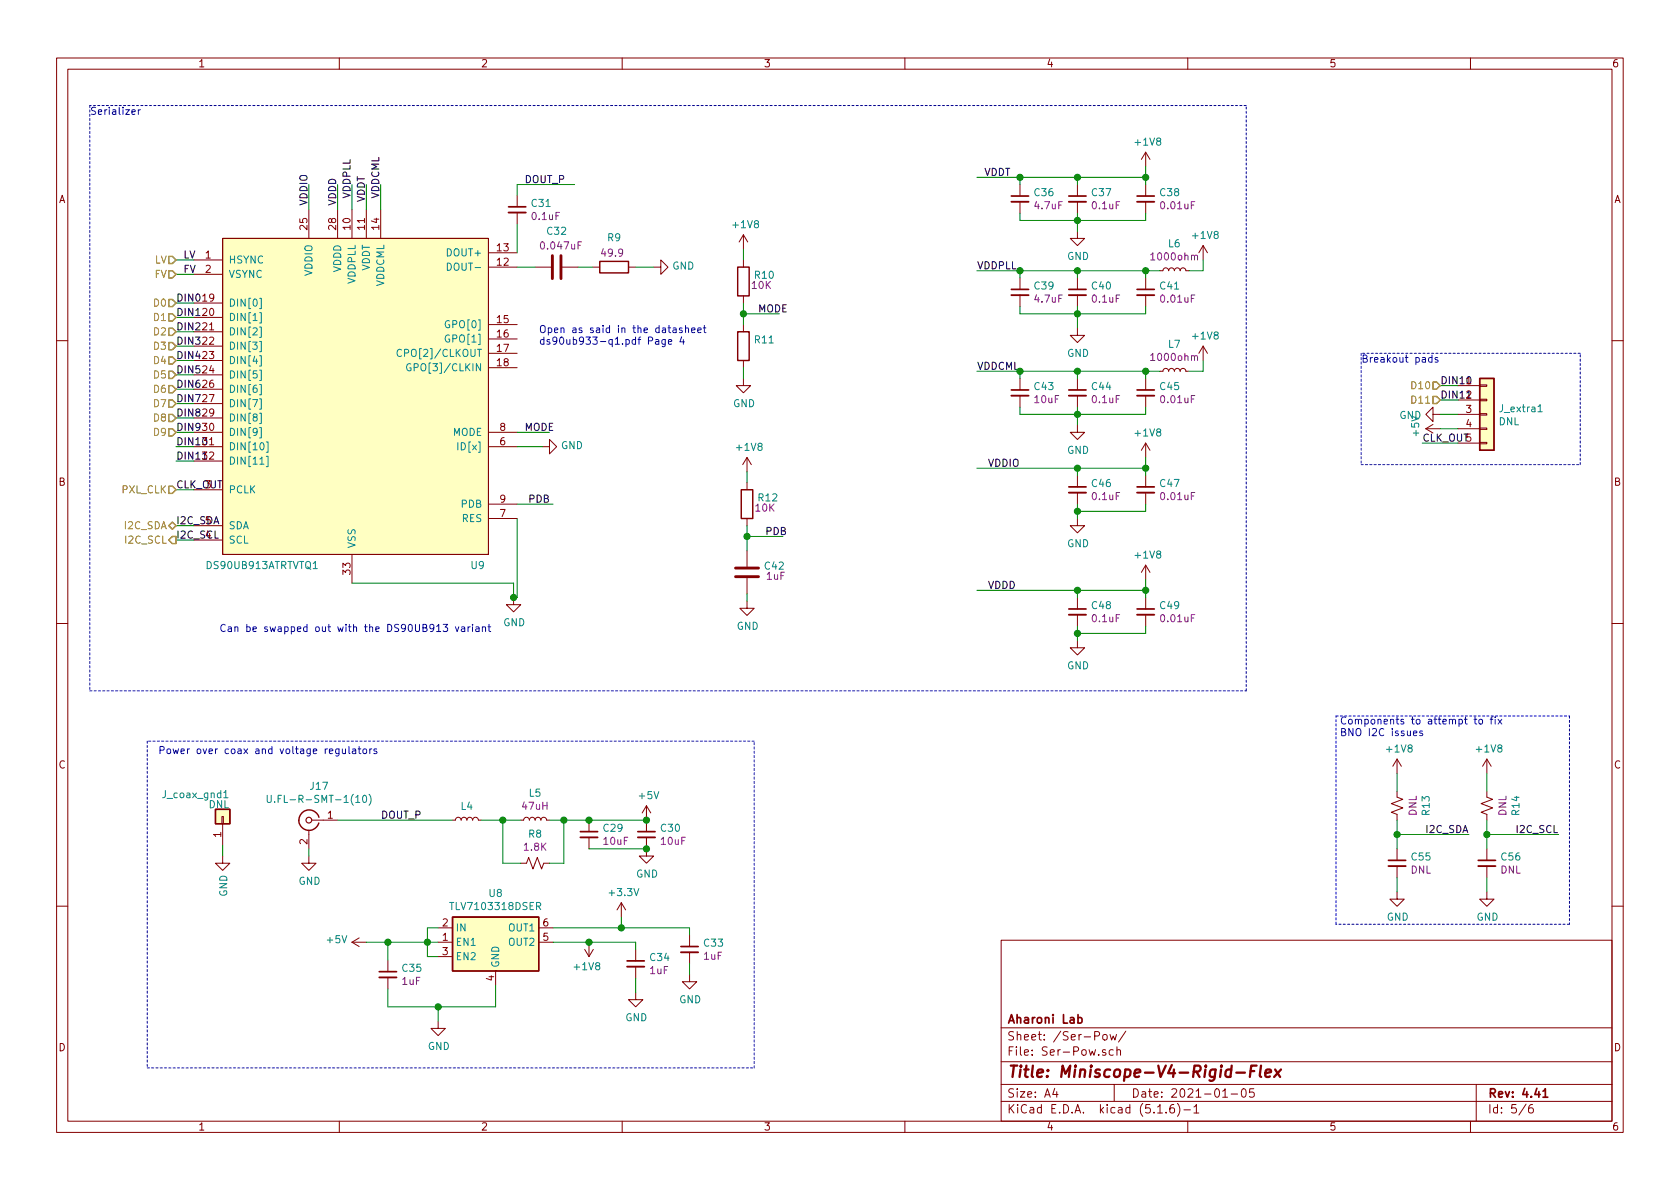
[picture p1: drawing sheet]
<svg xmlns="http://www.w3.org/2000/svg" width="297mm" height="210mm" viewBox="0 0 297 210" stroke-linecap="round" stroke-linejoin="round" font-family="sans-serif">
<g fill="none" stroke="#840000" stroke-width=".18">
<path d="M10 10.3h277v189.9h-277zM12 12.2h273v186.1h-273zM60 10.3v1.9M110 10.3v1.9M160 10.3v1.9M210 10.3v1.9M260 10.3v1.9M54.6 37.1v5.1M59.7 37.1v5.1M62.2 37.1v5.1M64.8 37.1v5.1M67.3 37.1v5.1"/>
<path d="M91.4 34.5v2.1M91.4 37.6v2M180.3 32.6v2.1M180.3 35.7v2M190.5 32.6v2.1M190.5 35.7v2M202.6 26.9v2.6M202.6 32.6v2.1M202.6 35.7v2M202.6 26.9l-.8 1.3M202.6 26.9l.7 1.3M34.3 46h5.1"/>
<path d="M34.3 53.6h5.1M34.3 48.5h5.1M34.3 56.1h5.1M34.3 58.7h5.1M39.4 42.2h47v55.8h-47zM86.4 47.2h5M86.4 44.7h5M86.4 57.4h5M86.4 59.9h5M94.6 47.2h2.8M99.4 47.2h2.8M104.8 47.2h1.2"/>
<path d="M111.1 47.2h1.3M115.6 47.2h1.2v-1.2l1.3 1.2-1.3 1.3v-1.3M131.4 41.5v2.6M131.4 46v1.2M131.4 52.3v1.3M131.4 57.4v1.3M131.4 41.5l-.7 1.3M131.4 41.5l.8 1.3M180.3 49.1v2.1M180.3 52.2v2M190.5 58v1.3h1.3l-1.3 1.3-1.3-1.3h1.3M190.5 40.9v1.3h1.3l-1.3 1.2-1.3-1.2h1.3"/>
<path d="M190.5 49.1v2.1M190.5 52.2v2M202.6 49.1v2.1M202.6 52.2v2M205.1 47.9h.5l.1-.4 .3-.1 .5 .1 .1 .4 .2-.4 .2-.1 .5 .1 .1 .4 .2-.4 .3-.1 .4 .1 .2 .4 .1-.4 .3-.1 .4 .1 .2 .4h.5M212.7 43.4v2.6M212.7 43.4l-.7 1.3M212.7 43.4l.8 1.3M10 60.2h2M34.3 61.2h5.1M34.3 63.7h5.1M34.3 66.3h5.1"/>
<path d="M34.3 68.8h5.1M34.3 71.4h5.1M34.3 73.9h5.1M34.3 76.4h5.1M34.3 79h5.1M86.4 62.5h5M86.4 65h5M86.4 76.4h5M86.4 79h5M95.9 79h1.3v-1.3l1.2 1.3-1.2 1.3v-1.3M131.4 66.9v1.3h1.3l-1.3 1.3-1.2-1.3h1.2M131.4 63.7v1.3"/>
<path d="M180.3 66.9v2.1M180.3 70v2M190.5 75.2v1.2h1.3l-1.3 1.3-1.3-1.3h1.3M190.5 66.9v2.1M190.5 70v2M202.6 78.4l-.8 1.2M202.6 66.9v2.1M202.6 70v2M202.6 78.4v2.5M202.6 78.4l.7 1.2M205.1 65.7h.5l.1-.4 .3-.2 .5 .2 .1 .4 .2-.4 .2-.2 .5 .2 .1 .4 .2-.4 .3-.2 .4 .2 .2 .4 .1-.4 .3-.2 .4 .2 .2 .4h.5M212.7 61.2l-.7 1.3"/>
<path d="M212.7 61.2v2.5M212.7 61.2l.8 1.3M252.1 75.8l1.3 .8M252.1 75.8h2.5M253.4 73.3v-1.3l-1.3 1.3 1.3 1.2v-1.2h1.2M253.4 75.1l-1.3 .7M257.8 75.8h3.8M257.8 68.2h3.8M257.8 70.7h3.8M257.8 73.3h3.8M257.8 78.4h3.8M261.6 78.2h1.3v.3h-1.3z"/>
<path d="M261.6 75.7h1.3v.2h-1.3zM261.6 70.6h1.3v.3h-1.3zM261.6 68.1h1.3v.2h-1.3zM261.6 73.1h1.3v.3h-1.3zM285 60.2h2M34.3 86.6h5.1M34.3 81.5h5.1M34.3 95.5h5.1M34.3 93h5.1M62.2 98v5.1M86.4 91.7h5M86.4 89.1h5"/>
<path d="M132.1 80.9v2.5M132.1 85.3v1.3M132.1 91.7v1.3M132.1 97.4v2.8M132.1 80.9l-.8 1.3M132.1 80.9l.7 1.3M190.5 91.7v1.3h1.3l-1.3 1.2-1.3-1.2h1.3M190.5 84.1v2M190.5 87.1v2M202.6 84.1v2M202.6 87.1v2M202.6 99.9v2.6"/>
<path d="M202.6 99.9l-.8 1.3M202.6 99.9l.7 1.3M10 110.3h2M90.8 105.7v1.2h1.3l-1.3 1.3-1.3-1.3h1.3M132.1 106.3v1.3h1.2l-1.2 1.2-1.3-1.2h1.3M132.1 102.2v2.8M190.5 113.3v1.2h1.3l-1.3 1.3-1.3-1.3h1.3M190.5 105.7v2M190.5 108.7v2M202.6 105.7v2M202.6 108.7v2M285 110.3h2"/>
<path d="M247 139.9v1.1l1 .3-2 .8 2 .8-2 .7 1 .4v1M247 134.2l-.7 1.3M247 134.2v2.6M247 134.2l.8 1.3M262.9 139.9v1.1l1 .3-2 .8 2 .8-2 .7 1 .4v1M262.9 134.2v2.6M262.9 134.2l-.8 1.3M262.9 134.2l.8 1.3M39.2 144.4h.3v1.3h-.3zM39.4 151.4v1.2h1.2l-1.2 1.3-1.3-1.3h1.3M39.4 145.7v3.8M54.6 151.4v1.2h1.3l-1.3 1.3-1.3-1.3h1.3"/>
<path d="M54.6 146.8v3.3M55.1 145h4.6M80 145h.5l.1-.3 .3-.2 .5 .1 .1 .4 .2-.3 .2-.2 .5 .1 .1 .4 .2-.3 .3-.2 .4 .1 .2 .4 .1-.3 .3-.2 .4 .1 .2 .4h.5M92.1 152.6h1l.4-1 .7 2.1 .8-2.1 .8 2.1 .3-1.1h1.1M92.1 145h.5l.1-.3 .3-.2 .4 .1 .2 .4 .1-.3 .3-.2 .4 .1 .2 .4 .1-.3 .3-.2 .5 .1 .1 .4 .2-.3 .2-.2 .5 .1 .1 .4h.6M104.1 145v2.1M104.1 148.1v2M109.9 159.6l-.8 1.3M109.9 159.6v2.6M109.9 159.6l.7 1.3M114.3 148.1v3.3h1.3l-1.3 1.2-1.3-1.2h1.3M114.3 142.5v4.6"/>
<path d="M114.3 142.5l-.8 1.3M114.3 142.5l.8 1.3M247 157.7v1.3h1.3l-1.3 1.3-1.3-1.3h1.3M247 150.1v2M247 153.2v2M262.9 157.7v1.3h1.3l-1.3 1.3-1.3-1.3h1.3M262.9 150.1v2M262.9 153.2v2M10 160.2h2M62.2 166.6h2.6M62.2 166.6l1.3 .8M63.5 165.9l-1.3 .7"/>
<path d="M68.6 169.8v2M68.6 172.8v2.1M77.5 166.6h2.5M77.5 164.1h2.5M77.5 169.2h2.5M87.6 171.7v2.5M95.2 166.6h2.6M95.2 164.1h2.6M103.4 167.9l.7 1.3M104.1 166.6v2.6M104.9 167.9l-.8 1.3M112.4 175.5v1.3h1.3l-1.3 1.2-1.3-1.2h1.3"/>
<path d="M112.4 167.9v2M112.4 170.9v2.1M121.9 172.3v1.3h1.3l-1.3 1.3-1.3-1.3h1.3M121.9 165.3v2.1M121.9 168.4v2M177 166.3h108v32h-108zM285 160.2h2M60 198.3v1.9M77.5 180.6v1.3h1.2l-1.2 1.2-1.3-1.2h1.3M110 198.3v1.9M160 198.3v1.9M177 194.8h108"/>
<path d="M177 191.8h108M177 187.8h108M177 181.8h108M186.5 192.5l-.4 1h1M186.8 193v1M195 183.1l.3-.2 .4 .2 .1 .5-.2 .2-.3 .1-.3-.1zM195.5 185.7l-.4-.1-.2 .2 .1 .2 .5 .2v.3h-.6M196.3 182.9l.2 1 .3-.7 .3 .7 .3-1M196.8 185.7l-.4-.1-.3 .3 .1 .6 .2 .1 .4-.1M197 191.8v3M197.5 185.7l.2-.1 .3 .1 .1 .9M197.5 185.1v1.5"/>
<path d="M199.1 182.3l-1.3 2M204.7 196.8h.8M206.2 196.7v.1M207.5 195.3a.59 .59 0 0 0-.7 .7v.5l.2 .2 .4 .1 .2-.1 .1-.5-.2-.2-.4-.1-.3 .3M208.2 195.1a1.71 1.71 0 0 1 0 2.3M209.3 196.3h1.2M210 198.3v1.9M211.1 195.8l.4-.5v1.5M211.1 196.8h.9M216.2 194h.8M217.7 193.5h1.1M219.6 192.7l.4-.2a.94 .94 0 0 1 0 1.5 .82 .82 0 0 1-.4-1.3z"/>
<path d="M221.7 192.5h-.7l-.1 .7 .2-.1 .5 .1 .2 .2-.1 .5-.2 .1-.6-.1M260 198.3v1.9M261 191.8v6.5M269.8 195.2l-1.2 2M271 195.3a.62 .62 0 0 0-.7 .7v.7l.3 .1 .4-.1 .1-.5-.1-.2-.4-.1-.3 .3"/>
</g>
<g fill="none" stroke="#840000" stroke-width=".3">
<path d="M89.9 36.6h3.1M178.8 34.7h3.1M189 34.7h3M201 34.7h3.1M178.8 51.2h3.1M189 51.2h3M201 51.2h3.1M178.8 69h3.1M189 69h3M201 69h3.1M189 86.1h3M201 86.1h3.1"/>
<path d="M189 107.7h3M201 107.7h3.1M102.6 147.1h3.1M112.8 147.1h3M245.5 152.1h3M261.4 152.1h3M67.1 171.8h3M110.9 169.9h3M120.4 167.4h3M190.6 180l.4-.1 .3 .3-.1 .6h-.6M272.8 193l.4-.5v1.5M272.8 194h.9"/>
</g>
<path d="M218.6 189.7h1.5M221.1 189.4h.7M222.2 188.4h-1l-.2 2M223 188.4l-.3 1.8 .3 .2M223.7 189.8l1-.2v-.4l-.6-.1-.3 .3v.9l.2 .1 .5-.1M225.5 189.1l.8 1.3M226.5 189.1l-1.2 1.3" fill="none" stroke="#840000" stroke-width=".41"/>
<g fill="none" stroke="#840000" stroke-width=".33">
<path d="M89.9 37.6h3.1M178.8 35.7h3.1M189 35.7h3M201 35.7h3.1M178.8 52.2h3.1M189 52.2h3M201 52.2h3.1M178.8 70h3.1M189 70h3M201 70h3.1M189 87.1h3M201 87.1h3.1"/>
<path d="M189 108.7h3M201 108.7h3.1M102.6 148.1h3.1M112.8 148.1h3M245.5 153.2h3M261.4 153.2h3M67.1 172.8h3M110.9 170.9h3M120.4 168.4h3"/>
</g>
<path d="M211.2 45.3l.2-.2 .3 .1v.8M211.2 63.1l.2-.2 .3 .1v.7" fill="none" stroke="#840084" stroke-width=".18"/>
<path d="M97.7 45.2v4.1M99.2 45.2v4.1M130 102h4.1M130 100.5h4.1" fill="none" stroke="#840000" stroke-width=".51"/>
<path d="M106 46.2h5.1v2.1h-5.1zM130.4 58.7h2.1v5h-2.1zM130.4 47.2h2.1v5.1h-2.1zM261.6 66.9h2.6v12.7h-2.6zM131.1 86.6h2v5.1h-2zM38.1 143.1h2.5v2.6h-2.5zM52.8 145a1.8 1.8 0 0 0 1.6 1.8 1.8 1.8 0 0 0 2-1.3M56.4 144.5a1.8 1.8 0 0 0-2-1.3 1.8 1.8 0 0 0-1.5 1.8M80 162.2h15.2v9.5h-15.2z" fill="none" stroke="#840000" stroke-width=".25"/>
<g fill="#ffffc2" stroke="#ffffc2" stroke-width=".18">
<path d="M39.4 42.2h47v55.8h-47z"/>
<path d="M261.6 66.9h2.6v12.7h-2.6z"/>
<path d="M38.1 143.1h2.5v2.6h-2.5z"/>
<path d="M80 162.2h15.2v9.5h-15.2z"/>
</g>
<g fill="none" stroke="#008484" stroke-width=".18">
<path d="M45.9 52.8h.3v1.8h-.3M45.9 55.3h.3v1.8h-.3M45.9 57.8h.3v1.9h-.3M79.1 46.5a.64 .64 0 0 1 .7 .7 .64 .64 0 0 1-.7 .6zM45.9 60.4h.3v1.8h-.3M45.9 62.9h.3v1.8h-.3M45.9 65.5h.3v1.8h-.3M45.9 68h.3v1.8h-.3M45.9 70.5h.3v1.9h-.3M45.9 73.1h.3v1.8h-.3M45.9 75.6h.3v1.8h-.3M47.1 78.2h.3v1.8h-.3"/>
<path d="M71 61.9a.51 .51 0 0 0-.6 0 .51 .51 0 0 0-.2 .6 .46 .46 0 0 0 .3 .5 .46 .46 0 0 0 .5-.1M72.6 64.4a.59 .59 0 0 0-.7 .6 .59 .59 0 0 0 .7 .5l.1-.5h-.3M271.9 72.8h.8M47.1 80.7h.3v1.8h-.3M55.4 100.6h.7M39.6 140.2l.3-.4v1.3M47.2 140.6v1.1l.3 .2h.2l.3-.2v-1.1M48.6 141.8v.1M64.2 140.8l.2-.2a.69 .69 0 0 1 .4 .7 .69 .69 0 0 1-.4 .6l-.2-.2-.1-.3zM65.3 140.5a1.47 1.47 0 0 1 0 1.9"/>
</g>
<circle cx="54.6" cy="145" r=".51" fill="none" stroke="#840000" stroke-width=".2"/>
<g fill="none" stroke="#0000c2" stroke-width=".18" stroke-dasharray=".4 .4">
<path d="M15.9 18.7v103.5M220.3 18.7h-204.4M240.7 62.5v19.7M279.4 62.5h-38.7M240.7 82.2h38.7M279.4 82.2v-19.7M15.9 122.2h204.4M26 131.1v57.7M133.3 131.1h-107.3M220.3 122.2v-103.5M236.2 126.6h41.3M277.5 126.6v36.8"/>
<path d="M236.2 163.4v-36.8M277.5 163.4h-41.3M26 188.8h107.3M133.3 188.8v-57.7"/>
</g>
<g fill="none" stroke="#008400" stroke-width=".18">
<path d="M54.6 32.6v4.5M59.7 32.6v4.5M62.2 32.6v4.5M64.8 32.6v4.5M67.3 32.6v4.5M91.4 39.6v5.1M101.6 32.6h-10.2v1.9M172.7 31.4h29.9M180.3 31.4v1.2M180.3 37.7v1.3h22.3v-1.3M190.5 31.4v1.2M190.5 37.7v3.2"/>
<path d="M202.6 29.5v3.1M31.1 46h3.2M31.1 48.5h3.2M31.1 58.7h3.2M31.1 53.6h3.2M31.1 56.1h3.2M91.4 47.2h3.2M102.2 47.2h2.6M112.4 47.2h3.2M131.4 55.5h6.4M131.4 44.1v1.9M131.4 53.6v3.8"/>
<path d="M172.7 47.9h32.4M180.3 47.9v1.2M180.3 54.2v1.3h22.3v-1.3M190.5 47.9v1.2M190.5 54.2v3.8M202.6 47.9v1.2M212.7 46v1.9h-2.5M31.1 63.7h3.2M31.1 71.4h3.2M31.1 79h3.2M31.1 76.4h3.2M31.1 73.9h3.2"/>
<path d="M31.1 68.8h3.2M31.1 66.3h3.2M31.1 61.2h3.2M91.4 79h4.5M91.4 76.4h5.8M131.4 65v1.9M172.7 65.7h32.4M180.3 65.7v1.2M180.3 72v1.3h22.3v-1.3M190.5 65.7v1.2M190.5 72v3.2M202.6 65.7v1.2"/>
<path d="M212.7 63.7v2h-2.5M251.5 78.4h6.3M254.6 68.2h3.2M254.6 73.3h3.2M254.6 70.7h3.2M254.6 75.8h3.2M31.1 81.5h3.2M31.1 86.6h3.2M31.1 93h3.2M31.1 95.5h3.2M91.4 91.7v14h-.6v-2.6h-28.6M91.4 89.1h6.4"/>
<path d="M132.1 83.4v1.9M132.1 93v4.4M132.1 94.9h6.3M172.7 82.8h29.9M190.5 82.8v1.3M190.5 89.1v2.6M202.6 80.9v3.2M202.6 89.1v1.3h-12.1M132.1 105v1.3M172.7 104.4h29.9M190.5 104.4v1.3M190.5 110.7v2.6"/>
<path d="M202.6 102.5v3.2M202.6 110.7v1.3h-12.1M247 136.8v3.1M262.9 136.8v3.1M39.4 149.5v1.9M54.6 150.1v1.3M59.7 145h20.3M85.1 145h7M88.9 145v7.6h3.2M97.2 145h17.1M99.7 145v7.6h-2.5M104.1 150.1h10.2"/>
<path d="M247 145v5.1M247 155.2v2.5M247 147.6h12.7M262.9 147.6h12.7M262.9 145v5.1M262.9 155.2v2.5M64.8 166.6h12.7M68.6 166.6v3.2M77.5 164.1h-1.9v5.1h1.9M77.5 178v2.6M87.6 174.2v3.8h-19v-3.1M97.8 164.1h24.1v1.2"/>
<path d="M97.8 166.6h14.6v1.3M109.9 162.2v1.9M112.4 173v2.5M121.9 170.4v1.9"/>
</g>
<g fill="none" stroke="#848400" stroke-width=".25">
<path d="M29.8 55.5h.7l.6 .6-.6 .7h-.7zM29.8 58h.7l.6 .7-.6 .6h-.7zM29.8 53h.7l.6 .6-.6 .6h-.7zM29.8 47.9h.7l.6 .6-.6 .6h-.7zM29.8 45.3h.7l.6 .7-.6 .6h-.7zM29.8 73.3h.7l.6 .6-.6 .6h-.7zM29.8 68.2h.7l.6 .6-.6 .7h-.7zM29.8 70.7h.7l.6 .7-.6 .6h-.7zM29.8 65.7h.7l.6 .6-.6 .6h-.7zM29.8 63.1h.7l.6 .6-.6 .7h-.7zM29.8 60.6h.7l.6 .6-.6 .6h-.7zM29.8 75.8h.7l.6 .6-.6 .7h-.7z"/>
<path d="M253.4 67.6h.6l.6 .6-.6 .6h-.6zM253.4 70.1h.6l.6 .6-.6 .7h-.6zM29.8 93l.7-.7 .6 .7-.6 .6zM29.8 86h.7l.6 .6-.6 .6h-.7zM30.5 94.9h.6v1.2h-.6l-.7-.6z"/>
</g>
<g fill="none" stroke="#0000c2" stroke-width=".18">
<path d="M23.3 19.8l.6-.1v-.2l-.4-.1-.2 .2 .1 .6h.5M24.5 19.4v.8M24.8 19.4l-.3 .2M119 58h.5l.1 .8M119.6 58.3h-.4l-.3 .2 .1 .3h.6M120.5 59.6l-.3 .8h.8M120.6 58h-.3l-.2 .2 .1 .1 .4 .2v.3h-.5M121.2 58.1l.2-.1h.3v.8M121.2 57.6v1.2M122.3 58.4l.6-.1-.1-.3h-.3l-.2 .2 .1 .6h.4M123.4 58.4l.6-.1-.1-.3h-.4l-.1 .2v.6h.5M124.3 58h.5"/>
<path d="M124.5 57.6v1l.3 .2M115.9 60.1h.5l.1 .8M116.5 60.3l-.4 .1-.2 .2v.2h.6M117.6 60v1.2l-.2 .1-.3-.1M117.6 60.1l-.3-.1-.3 .3 .1 .5h.5M118.2 60.4l.6-.1-.1-.2-.3-.1-.2 .2v.6h.5M120.8 60v.9M253.2 63.3l-.4-.1-.2 .2 .1 .6h.5M253.2 62.8v1.3M254.2 63.3l-.3-.1-.2 .2 .1 .2 .4 .1v.3h-.5M78.4 110.4h.7l-.4 .5 .4 .1v.4l-.2 .3-.5-.1M80.5 110.8l.3 .9 .3-.9"/>
<path d="M81.6 110.9h.5l.1 .8M82.2 111.1l-.5 .1-.1 .2v.2h.6M82.8 110.8v.9M83.1 110.8l-.3 .3M83.5 110.4v.1M83.5 110.8v.9M84.2 110.9h.4l.1 .8M84.7 111.1l-.4 .1-.2 .2 .1 .2h.5M85.3 111l.2-.2 .3 .1 .1 .8M85.3 110.8v.9M86.3 110.8h.5M86.5 110.4v1.1l.3 .2"/>
<path d="M59.9 132.4v1l-.2 .3-.3-.1M59.9 132.5l-.3-.1-.3 .3 .2 .5h.4M60.5 132.4l.1 .8 .3 .1 .2-.2M61.1 132.4v.9M61.7 132v1.1l.2 .2M62.4 132.5h.4l.1 .8M62.9 132.7l-.4 .1-.2 .2 .1 .2h.5M63.3 132.4h.5M63.5 132v1.1l.3 .2M64.3 132.5l.3-.1 .2 .2-.1 .6-.3 .1-.2-.3zM65.4 132.4v.9M65.7 132.4l-.3 .3"/>
<path d="M66.6 132.5l-.3-.1-.2 .2 .1 .2 .4 .1v.3h-.5M249.9 129.7l.6-.1v-.3h-.4l-.2 .1 .1 .6h.5M251.5 129.3h-.3l-.2 .1 .1 .2 .4 .1v.3h-.5M260.6 127.2h.5M260.8 126.8v1.1l.3 .1M261.6 127.2h.3l.2 .1-.1 .7h-.3l-.2-.2zM263.5 127.2h.5M264 126.8l-.3 .1v1.1M264.4 126.8v.1M264.4 127.2v.8M264.9 127.2l.6 .8M265.5 127.2l-.6 .8"/>
</g>
<g fill="#008400" stroke="#008400" stroke-width=".25">
<circle cx="202.6" cy="47.9" r=".51"/>
<circle cx="180.3" cy="65.7" r=".51"/>
<circle cx="202.6" cy="65.7" r=".51"/>
<circle cx="190.5" cy="73.3" r=".51"/>
<circle cx="180.3" cy="31.4" r=".51"/>
<circle cx="262.9" cy="147.6" r=".51"/>
<circle cx="190.5" cy="65.7" r=".51"/>
<circle cx="190.5" cy="39" r=".51"/>
<circle cx="190.5" cy="31.4" r=".51"/>
<circle cx="114.3" cy="145" r=".51"/>
<circle cx="109.9" cy="164.1" r=".51"/>
<circle cx="202.6" cy="31.4" r=".51"/>
<circle cx="190.5" cy="47.9" r=".51"/>
<circle cx="180.3" cy="47.9" r=".51"/>
<circle cx="90.8" cy="105.7" r=".51"/>
<circle cx="77.5" cy="178" r=".51"/>
<circle cx="202.6" cy="82.8" r=".51"/>
<circle cx="88.9" cy="145" r=".51"/>
<circle cx="202.6" cy="104.4" r=".51"/>
<circle cx="190.5" cy="55.5" r=".51"/>
<circle cx="190.5" cy="112" r=".51"/>
<circle cx="190.5" cy="104.4" r=".51"/>
<circle cx="114.3" cy="150.1" r=".51"/>
<circle cx="99.7" cy="145" r=".51"/>
<circle cx="131.4" cy="55.5" r=".51"/>
<circle cx="132.1" cy="94.9" r=".51"/>
<circle cx="104.1" cy="166.6" r=".51"/>
<circle cx="247" cy="147.6" r=".51"/>
<circle cx="190.5" cy="90.4" r=".51"/>
<circle cx="190.5" cy="82.8" r=".51"/>
<circle cx="75.6" cy="166.6" r=".51"/>
<circle cx="104.1" cy="145" r=".51"/>
<circle cx="68.6" cy="166.6" r=".51"/>
</g>
<text font-size="2.8" fill="#840000" x="178" y="190.5">Title: Miniscope-V4-Rigid-Flex</text>
<g font-size="2.1" fill="#840000">
<text x="178" y="184">Sheet: /Ser-Pow/</text>
<text x="178" y="181">Aharoni Lab</text>
<text x="178" y="186.7">File: Ser-Pow.sch</text>
<text x="178" y="196.9">KiCad E.D.A. kicad (5.1.6)-1</text>
<text x="178" y="194.1">Size: A4</text>
<text x="200" y="194.1">Date: 2021-01-05</text>
<text x="263" y="194.1">Rev: 4.41</text>
<text x="263" y="196.9">Id: 5/6</text>
</g>
<g font-size="1.8" fill="#840000">
<text x="35" y="11.9">1</text>
<text x="85" y="11.9">2</text>
<text x="135" y="11.9">3</text>
<text x="185" y="11.9">4</text>
<text x="235" y="11.9">5</text>
<text x="285" y="11.9">6</text>
<text x="10.4" y="35.9">A</text>
<text x="285.4" y="35.9">A</text>
<text x="54.4" y="40.6" transform="rotate(-90 54.4 40.6)">25</text>
<text x="59.4" y="40.6" transform="rotate(-90 59.4 40.6)">28</text>
<text x="62" y="40.6" transform="rotate(-90 62 40.6)">10</text>
<text x="64.5" y="40.6" transform="rotate(-90 64.5 40.6)">11</text>
<text x="67.1" y="40.6" transform="rotate(-90 67.1 40.6)">14</text>
<text x="36.3" y="45.7">1</text>
<text x="87.9" y="47">12</text>
<text x="87.9" y="44.4">13</text>
<text x="35.9" y="53.3">19</text>
<text x="36.3" y="48.3">2</text>
<text x="35.9" y="55.9">20</text>
<text x="35.9" y="58.4">21</text>
<text x="87.9" y="57.1">15</text>
<text x="87.9" y="59.7">16</text>
<text x="35.9" y="61">22</text>
<text x="35.9" y="63.5">23</text>
<text x="87.9" y="62.2">17</text>
<text x="87.9" y="64.8">18</text>
<text x="35.9" y="66">24</text>
<text x="35.9" y="68.6">26</text>
<text x="35.9" y="71.1">27</text>
<text x="35.9" y="73.7">29</text>
<text x="35.9" y="76.2">30</text>
<text x="88.4" y="76.2">8</text>
<text x="259.2" y="73">3</text>
<text x="259.2" y="75.6">4</text>
<text x="88.4" y="78.7">6</text>
<text x="10.4" y="85.9">B</text>
<text x="88.4" y="88.9">9</text>
<text x="285.4" y="85.9">B</text>
<text x="88.4" y="91.4">7</text>
<text x="62" y="101.5" transform="rotate(-90 62 101.5)">33</text>
<text x="10.4" y="135.9">C</text>
<text x="285.4" y="135.9">C</text>
<text x="39.1" y="148.1" transform="rotate(-90 39.1 148.1)">1</text>
<text x="54.4" y="149.3" transform="rotate(-90 54.4 149.3)">2</text>
<text x="57.9" y="144.8">1</text>
<text x="78.3" y="166.4">1</text>
<text x="78.3" y="163.8">2</text>
<text x="96" y="166.4">5</text>
<text x="96" y="163.8">6</text>
<text x="78.3" y="168.9">3</text>
<text x="87.4" y="173.5" transform="rotate(-90 87.4 173.5)">4</text>
<text x="10.4" y="185.9">D</text>
<text x="285.4" y="185.9">D</text>
<text x="35" y="199.9">1</text>
<text x="85" y="199.9">2</text>
<text x="135" y="199.9">3</text>
<text x="185" y="199.9">4</text>
<text x="235" y="199.9">5</text>
<text x="285" y="199.9">6</text>
</g>
<g font-size="1.8" fill="#0000c2">
<text x="15.9" y="20.3">Serializer</text>
<text x="95.2" y="58.9">Open as said in the datasheet</text>
<text x="95.2" y="61">ds90ub933-q1.pdf Page 4</text>
<text x="240.7" y="64.1">Breakout pads</text>
<text x="38.7" y="111.8">Can be swapped out with the DS90UB913 variant</text>
<text x="236.9" y="128.1">Components to attempt to fix</text>
<text x="236.9" y="130.2">BNO I2C issues</text>
<text x="27.9" y="133.3">Power over coax and voltage regulators</text>
</g>
<g font-size="1.8" fill="#008484">
<text x="200.9" y="25.7">+1V8</text>
<text x="183" y="34.7">C36</text>
<text x="193.1" y="34.7">C37</text>
<text x="205.2" y="34.7">C38</text>
<text x="94.1" y="36.6">C31</text>
<text x="96.8" y="41.5">C32</text>
<text x="129.7" y="40.4">+1V8</text>
<text x="40.4" y="46.6">HSYNC</text>
<text x="79.3" y="45.3">DOUT+</text>
<text x="79.8" y="47.9">DOUT-</text>
<text x="107.5" y="42.7">R9</text>
<text x="118.9" y="47.7">GND</text>
<text x="188.7" y="46">GND</text>
<text x="206.6" y="43.7">L6</text>
<text x="211" y="42.3">+1V8</text>
<text x="40.4" y="49.1">VSYNC</text>
<text x="55.2" y="48.8" transform="rotate(-90 55.2 48.8)">VDDIO</text>
<text x="60.3" y="48.2" transform="rotate(-90 60.3 48.2)">VDDD</text>
<text x="62.9" y="50.3" transform="rotate(-90 62.9 50.3)">VDDPLL</text>
<text x="65.4" y="48" transform="rotate(-90 65.4 48)">VDDT</text>
<text x="67.9" y="50.7" transform="rotate(-90 67.9 50.7)">VDDCML</text>
<text x="133.5" y="49.3">R10</text>
<text x="183" y="51.2">C39</text>
<text x="193.1" y="51.2">C40</text>
<text x="205.2" y="51.2">C41</text>
<text x="40.4" y="54.2">DIN[0]</text>
<text x="40.4" y="56.8">DIN[1]</text>
<text x="40.4" y="59.3">DIN[2]</text>
<text x="79.2" y="58">GPO[0]</text>
<text x="40.4" y="61.8">DIN[3]</text>
<text x="40.4" y="64.4">DIN[4]</text>
<text x="71.5" y="63.1">CPO[2]/CLKOUT</text>
<text x="73.4" y="65.7">GPO[3]/CLKIN</text>
<text x="79.2" y="60.6">GPO[1]</text>
<text x="133.5" y="60.7">R11</text>
<text x="188.7" y="63.1">GND</text>
<text x="206.6" y="61.5">L7</text>
<text x="211" y="60">+1V8</text>
<text x="40.4" y="66.9">DIN[5]</text>
<text x="40.4" y="69.5">DIN[6]</text>
<text x="183" y="69">C43</text>
<text x="193.1" y="69">C44</text>
<text x="205.2" y="69">C45</text>
<text x="40.4" y="72">DIN[7]</text>
<text x="40.4" y="74.5">DIN[8]</text>
<text x="40.4" y="77.1">DIN[9]</text>
<text x="80" y="77.1">MODE</text>
<text x="129.6" y="72">GND</text>
<text x="200.9" y="77.2">+1V8</text>
<text x="247.4" y="74.1">GND</text>
<text x="250.9" y="77" transform="rotate(-90 250.9 77)">+5V</text>
<text x="265" y="75.2">DNL</text>
<text x="265.4" y="72.9">J_extra1</text>
<text x="40.4" y="79.6">DIN[10]</text>
<text x="40.4" y="82.2">DIN[11]</text>
<text x="81.4" y="79.6">ID[x]</text>
<text x="99.2" y="79.4">GND</text>
<text x="130.4" y="79.7">+1V8</text>
<text x="188.7" y="80.3">GND</text>
<text x="40.4" y="87.2">PCLK</text>
<text x="81.6" y="89.8">PDB</text>
<text x="134.1" y="88.7">R12</text>
<text x="193.1" y="86.1">C46</text>
<text x="205.2" y="86.1">C47</text>
<text x="40.4" y="93.6">SDA</text>
<text x="81.7" y="92.3">RES</text>
<text x="36.7" y="100.6">DS90UB913ATRTVTQ1</text>
<text x="40.4" y="96.1">SCL</text>
<text x="62.9" y="97" transform="rotate(-90 62.9 97)">VSS</text>
<text x="83.3" y="100.6">U9</text>
<text x="135.3" y="100.7">C42</text>
<text x="188.7" y="96.8">GND</text>
<text x="200.9" y="98.8">+1V8</text>
<text x="193.1" y="107.7">C48</text>
<text x="205.2" y="107.7">C49</text>
<text x="89" y="110.7">GND</text>
<text x="130.3" y="111.4">GND</text>
<text x="188.7" y="118.4">GND</text>
<text x="245.3" y="133.1">+1V8</text>
<text x="261.2" y="133.1">+1V8</text>
<text x="29" y="141.1">J_coax_gnd1</text>
<text x="36.9" y="142.9">DNL</text>
<text x="49" y="142">U.FL-R-SMT-1(10)</text>
<text x="54.9" y="139.7">J17</text>
<text x="81.5" y="143.2">L4</text>
<text x="93.6" y="140.9">L5</text>
<text x="113.1" y="141.3">+5V</text>
<text x="93.5" y="148.1">R8</text>
<text x="106.8" y="147.1">C29</text>
<text x="116.9" y="147.1">C30</text>
<text x="252.8" y="144.1" transform="rotate(-90 252.8 144.1)">R13</text>
<text x="268.7" y="144.1" transform="rotate(-90 268.7 144.1)">R14</text>
<text x="112.5" y="155.2">GND</text>
<text x="249.6" y="152.2">C55</text>
<text x="265.5" y="152.2">C56</text>
<text x="40.2" y="158.6" transform="rotate(-90 40.2 158.6)">GND</text>
<text x="52.8" y="156.5">GND</text>
<text x="80.1" y="160.9">TLV7103318DSER</text>
<text x="86.5" y="158.6">U8</text>
<text x="107.9" y="158.5">+3.3V</text>
<text x="57.9" y="166.8">+5V</text>
<text x="80.5" y="167.3">EN1</text>
<text x="80.5" y="164.7">IN</text>
<text x="90" y="167.3">OUT2</text>
<text x="90" y="164.7">OUT1</text>
<text x="124.5" y="167.4">C33</text>
<text x="245.2" y="162.8">GND</text>
<text x="261.1" y="162.8">GND</text>
<text x="71.2" y="171.9">C35</text>
<text x="80.5" y="169.8">EN2</text>
<text x="88.3" y="171.2" transform="rotate(-90 88.3 171.2)">GND</text>
<text x="101.7" y="171.6">+1V8</text>
<text x="115" y="169.9">C34</text>
<text x="120.1" y="177.4">GND</text>
<text x="75.6" y="185.7">GND</text>
<text x="110.6" y="180.6">GND</text>
</g>
<g font-size="1.8">
<text x="62" y="35.2" transform="rotate(-90 62 35.2)">VDDPLL</text>
<text x="64.5" y="35.8" transform="rotate(-90 64.5 35.8)">VDDT</text>
<text x="67.1" y="35.2" transform="rotate(-90 67.1 35.2)">VDDCML</text>
<text x="92.7" y="32.4">DOUT_P</text>
<text x="174" y="31.1">VDDT</text>
<text x="54.4" y="36.4" transform="rotate(-90 54.4 36.4)">VDDIO</text>
<text x="59.4" y="36.4" transform="rotate(-90 59.4 36.4)">VDDD</text>
<text x="32.4" y="45.7">LV</text>
<text x="172.7" y="47.6">VDDPLL</text>
<text x="31.1" y="53.3">DIN0</text>
<text x="32.4" y="48.3">FV</text>
<text x="31.1" y="58.4">DIN2</text>
<text x="31.1" y="55.9">DIN1</text>
<text x="134" y="55.2">MODE</text>
<text x="31.1" y="63.5">DIN4</text>
<text x="31.1" y="61">DIN3</text>
<text x="172.7" y="65.4">VDDCML</text>
<text x="31.1" y="71.1">DIN7</text>
<text x="31.1" y="68.6">DIN6</text>
<text x="31.1" y="66">DIN5</text>
<text x="254.6" y="70.5">DIN112</text>
<text x="254.6" y="67.9">DIN101</text>
<text x="31.1" y="76.2">DIN9</text>
<text x="31.1" y="73.7">DIN8</text>
<text x="92.7" y="76.2">MODE</text>
<text x="31.1" y="81.3">DIN1132</text>
<text x="31.1" y="78.7">DIN1031</text>
<text x="174.6" y="82.5">VDDIO</text>
<text x="251.5" y="78.1">CLK_OUT5</text>
<text x="31.1" y="86.4">CLK_OUT</text>
<text x="36.3" y="86.4">3</text>
<text x="93.3" y="88.9">PDB</text>
<text x="31.1" y="92.7">I2C_SDA</text>
<text x="31.1" y="95.2">I2C_SCL</text>
<text x="36.3" y="95.2">4</text>
<text x="36.3" y="92.7">5</text>
<text x="135.3" y="94.6">PDB</text>
<text x="174.6" y="104.1">VDDD</text>
<text x="67.3" y="144.8">DOUT_P</text>
<text x="252.2" y="147.3">I2C_SDA</text>
<text x="268.3" y="147.3">I2C_SCL</text>
</g>
<g font-size="1.8" fill="#840084">
<text x="94.2" y="38.9">0.1uF</text>
<text x="183.1" y="37">4.7uF</text>
<text x="193.2" y="37">0.1uF</text>
<text x="205.4" y="37">0.01uF</text>
<text x="95.9" y="44.1">0.047uF</text>
<text x="106.5" y="45.4">49.9</text>
<text x="203.8" y="46">1000ohm</text>
<text x="133" y="51.1">10K</text>
<text x="183.1" y="53.5">4.7uF</text>
<text x="193.2" y="53.5">0.1uF</text>
<text x="205.4" y="53.5">0.01uF</text>
<text x="203.8" y="63.8">1000ohm</text>
<text x="183" y="71.3">10uF</text>
<text x="193.2" y="71.3">0.1uF</text>
<text x="205.4" y="71.3">0.01uF</text>
<text x="193.2" y="88.4">0.1uF</text>
<text x="205.4" y="88.4">0.01uF</text>
<text x="133.6" y="90.5">10K</text>
<text x="135.6" y="102.5">1uF</text>
<text x="193.2" y="110">0.1uF</text>
<text x="205.4" y="110">0.01uF</text>
<text x="92.4" y="143.2">47uH</text>
<text x="106.8" y="149.4">10uF</text>
<text x="117" y="149.4">10uF</text>
<text x="250.5" y="144.3" transform="rotate(-90 250.5 144.3)">DNL</text>
<text x="266.3" y="144.3" transform="rotate(-90 266.3 144.3)">DNL</text>
<text x="92.8" y="150.4">1.8K</text>
<text x="249.4" y="154.5">DNL</text>
<text x="265.3" y="154.5">DNL</text>
<text x="115" y="172.3">1uF</text>
<text x="124.5" y="169.7">1uF</text>
<text x="71.1" y="174.2">1uF</text>
</g>
<g font-size="1.8" fill="#848400">
<text x="27.3" y="46.6">LV</text>
<text x="27.3" y="49.1">FV</text>
<text x="27.3" y="56.8">D1</text>
<text x="27.3" y="59.3">D2</text>
<text x="27.3" y="54.2">D0</text>
<text x="27.3" y="64.4">D4</text>
<text x="27.3" y="61.8">D3</text>
<text x="27.3" y="69.5">D6</text>
<text x="27.3" y="66.9">D5</text>
<text x="249.9" y="68.8">D10</text>
<text x="249.9" y="71.4">D11</text>
<text x="27.3" y="74.5">D8</text>
<text x="27.3" y="72">D7</text>
<text x="27.3" y="77.1">D9</text>
<text x="21.5" y="87.2">PXL_CLK</text>
<text x="22.1" y="93.6">I2C_SDA</text>
<text x="22.3" y="96.1">I2C_SCL</text>
</g>
</svg>
